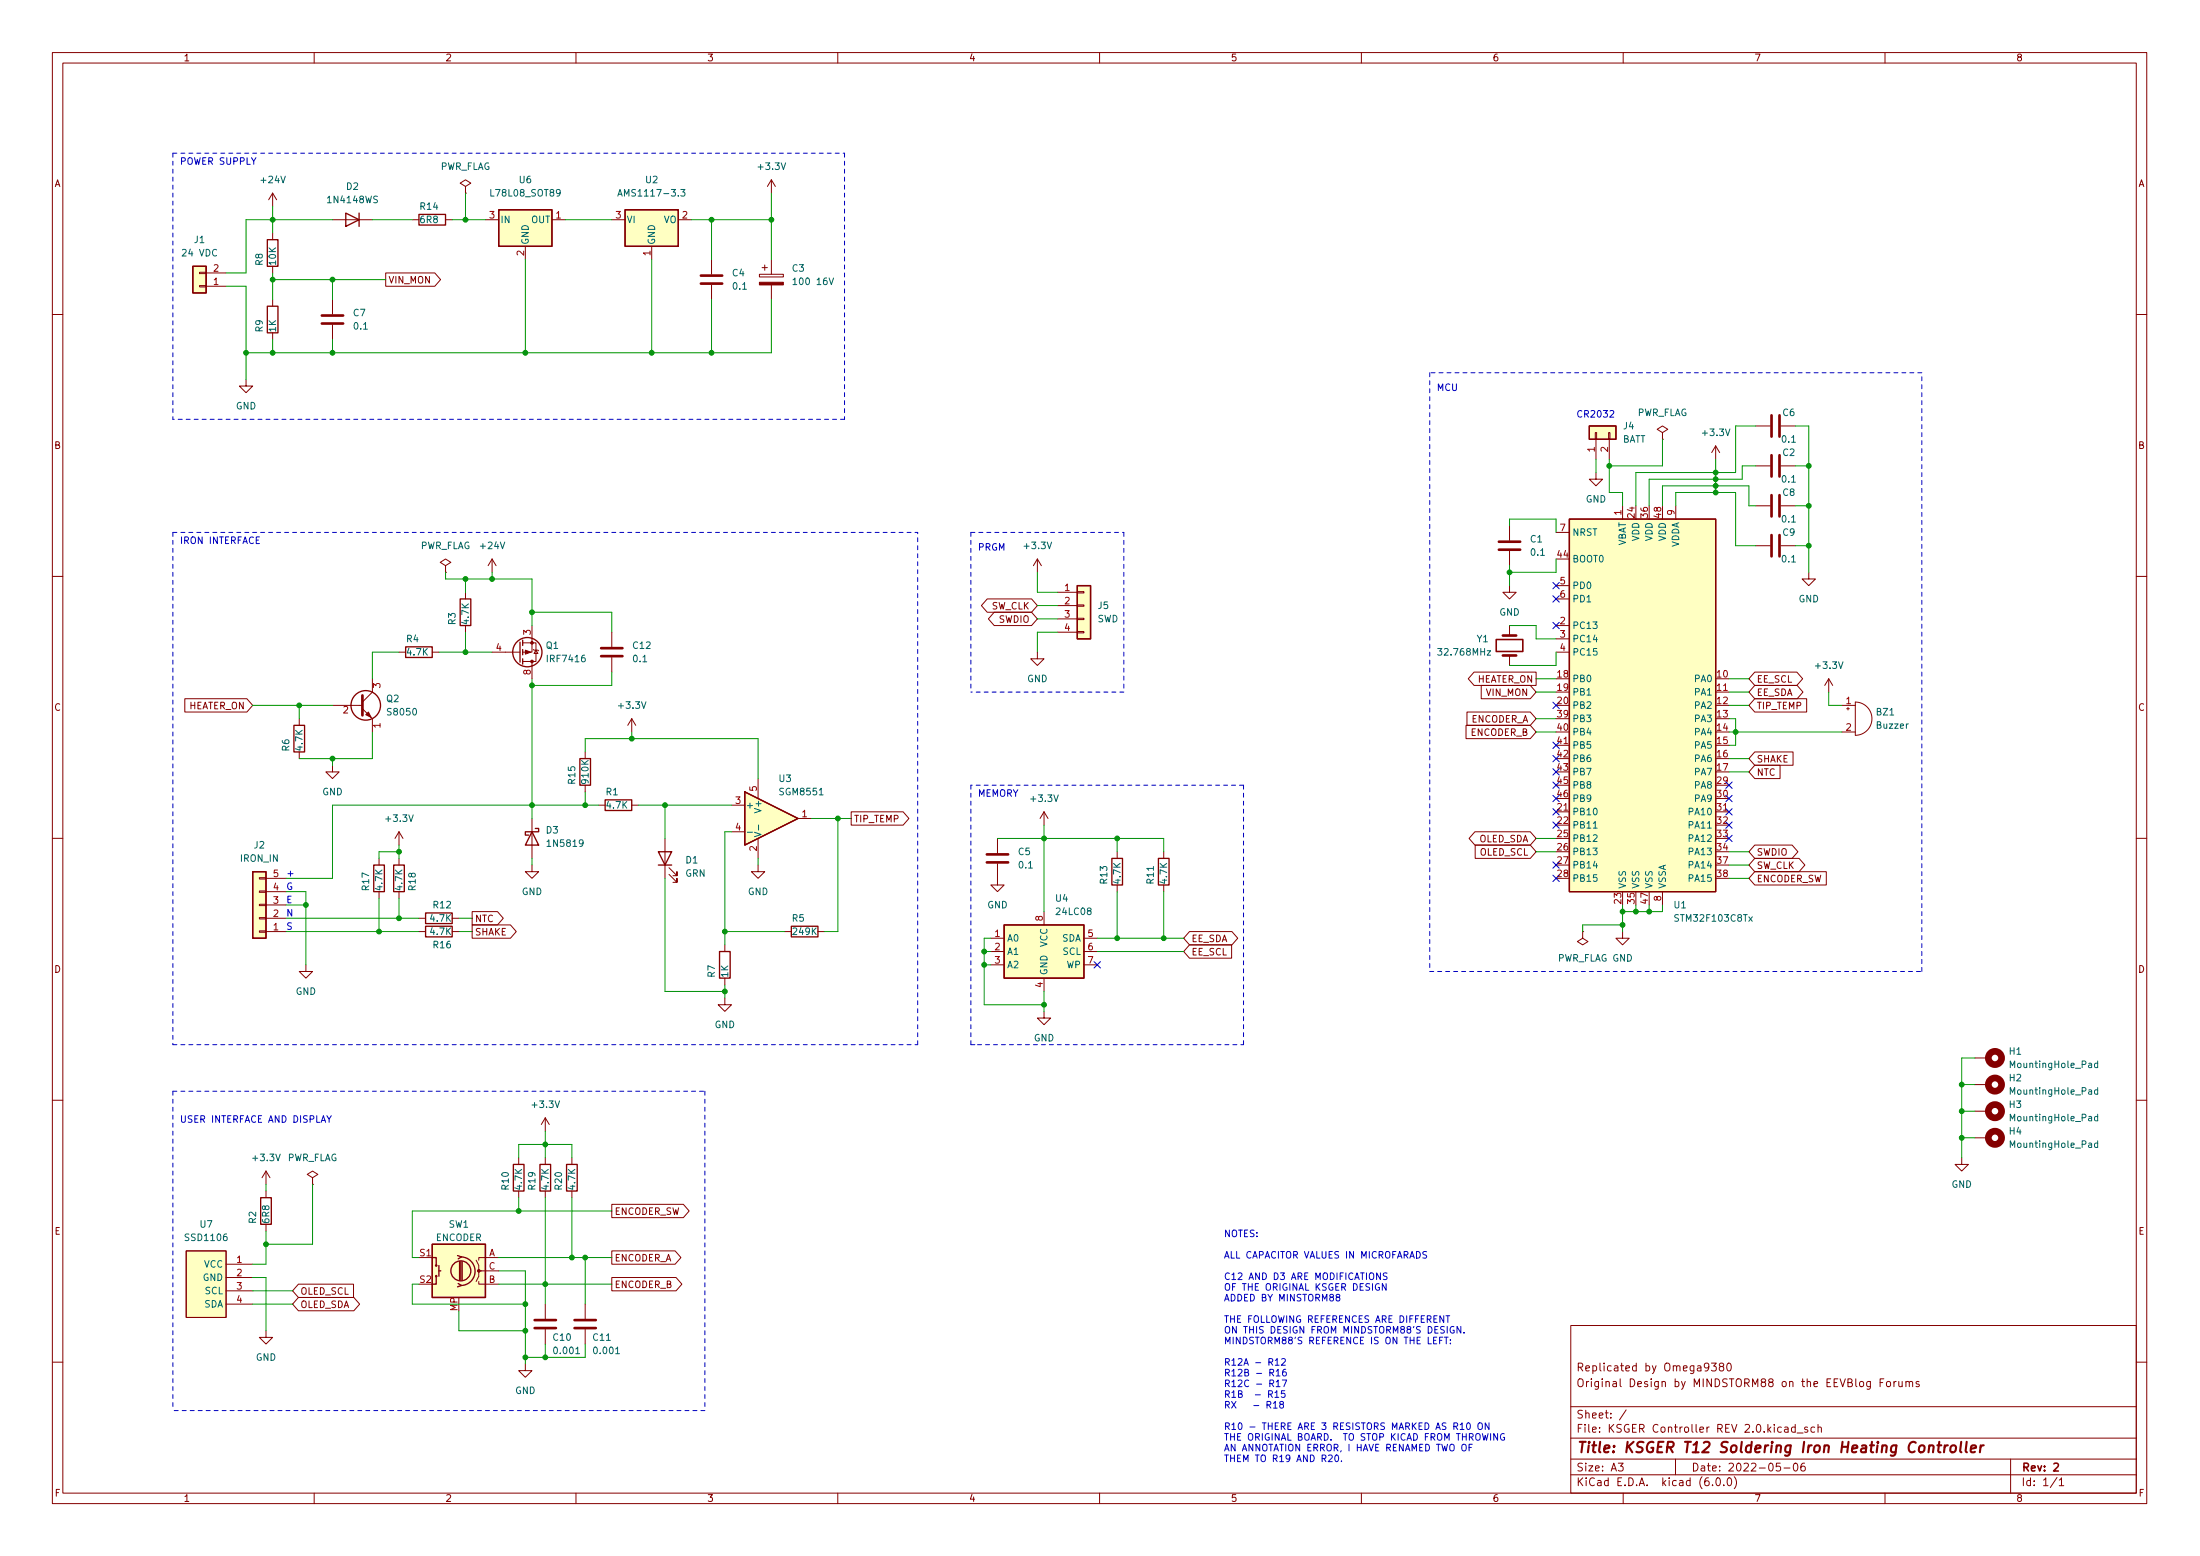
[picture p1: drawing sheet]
<svg xmlns="http://www.w3.org/2000/svg" width="420mm" height="297mm" viewBox="0 0 420 297" stroke-linecap="round" stroke-linejoin="round" font-family="sans-serif">
<g fill="none" stroke="#840000" stroke-width=".19">
<path d="M10 10h400v277h-400zM12 12h396v273h-396zM60 10v2M110 10v2M160 10v2M210 10v2M260 10v2M310 10v2M360 10v2M52.1 36.9l-.8 1.2M52.1 36.9v2.5M52.1 36.9l.7 1.2"/>
<path d="M88.9 35.6l1-.6-1-.7-1 .7 1 .6v1.3M88.9 36.9h.1M147.3 34.3v2.6M147.3 34.3l-.7 1.3M147.3 34.3l.8 1.3M38.1 52h1.3v.2h-1.3zM38.1 54.5h1.3v.3h-1.3zM39.4 54.6h3.8M39.4 52.1h3.8M52.1 44.5v1.3M52.1 50.8v1.3M52.1 57.2v1.3"/>
<path d="M63.5 57.2v2.8M63.5 41.9h7.6M73.7 52.1h9.3l1.1 1.3-1.1 1.2h-9.3zM78.7 41.9h1.3M85.1 41.9h1.3M92.7 41.9h2.5M100.3 47v2.6M105.4 41.9h2.5M116.8 41.9h2.6M124.5 47v2.6M129.5 41.9h2.6M135.9 49.6v2.8"/>
<path d="M135.9 54.4v2.8M145 52.4h4.6v.5h-4.6zM145.5 51.1h1.1M146 50.6v1M147.3 49.6v2.8M147.3 54.4v2.8M10 60h2M47 72.4v1.3h1.3l-1.3 1.3-1.3-1.3h1.3M52.1 63.5v1.3M63.5 62v2.8M408 60h2M304.7 82.6h.2v1.3h-.2z"/>
<path d="M304.8 90.2v1.3h1.3l-1.3 1.2-1.3-1.2h1.3M304.8 83.9v3.8M307.2 82.6h.3v1.3h-.3zM307.3 83.9v3.8M309.9 96.6v2.5M317.5 82.6l1-.6-1-.7-1 .7 1 .6v1.3M317.5 83.9h.1M320 96.6v2.5M327.7 85.1l-.8 1.3M327.7 85.1v2.6M327.7 85.1l.7 1.3M335.3 88.9h2.8"/>
<path d="M335.3 96.6h2.8M335.3 81.3h2.8M340.1 88.9h2.8M340.1 96.6h2.8M340.1 81.3h2.8M10 110h2M85.1 108l1-.6-1-.7-1 .7 1 .6v1.3M85.1 109.3h.1M88.9 113.1v1.2M88.9 119.4v1.3M94 106.7l-.8 1.3M94 106.7v2.6"/>
<path d="M94 106.7l.7 1.3M101.6 119.4v5.1h-1.8M188.5 114.3h8.5l1.1 1.3-1.1 1.3h-8.5l-1.1-1.3zM189.9 116.9h7.1l1.1 1.2-1.1 1.3h-7.1l-1.1-1.3zM198.1 106.7l-.7 1.3M198.1 106.7v2.6M198.1 106.7l.8 1.3M201.9 113.1h3.8M201.9 115.6h3.8M201.9 118.1h3.8M205.7 118h1.3v.3h-1.3zM205.7 115.5h1.3v.2h-1.3z"/>
<path d="M205.7 112.9h1.3v.3h-1.3zM288.3 111.8v1.3h1.3l-1.3 1.2-1.3-1.2h1.3M288.3 100.4v2.8M288.3 105.2v2.8M288.3 119.4v1.9M297.2 119.4h2.5M297.2 111.8h2.5M297.2 114.3h2.5M297.2 101.6h2.5M335.3 104.2h2.8M340.1 104.2h2.8M345.4 109.3v1.2h1.3l-1.3 1.3-1.2-1.3h1.2"/>
<path d="M408 110h2M35.3 133.4h11.8l1.2 1.3-1.2 1.2h-11.8zM57.1 137.2v1.3M63.5 134.7h5.7M69.2 135.3l1.9 1.9v2.5M71.1 129.6v2.5l-1.9 1.9M76.2 124.5h1.3M82.5 124.5h1.3M94 124.5h5.3M99.8 122.7h2.6v3.6h-2.6M101.6 126.3v3.3M101.9 124l1 .2"/>
<path d="M102.4 124.1l.3 .7h-.7zM116.8 120.7v2.8M116.8 125.5v2.8M120.6 137.2l-.7 1.3M120.6 137.2v2.5M120.6 137.2l.8 1.3M198.1 124.5v1.3h1.3l-1.3 1.2-1.3-1.2h1.3M201.9 120.7h3.8M205.7 120.6h1.3v.2h-1.3zM280 138.5h12.3l1.1 1.2-1.1 1.3h-12.3zM280.2 135.9h12.1l1.1 1.3-1.1 1.3h-12.1zM281.5 128.3h11.9v2.5h-11.9l-1.1-1.2z"/>
<path d="M282.9 130.8h9.4l1.1 1.3-1.1 1.3h-9.4zM288.3 125.1v1.9M297.2 124.5h2.5M297.2 122h2.5M327.7 132.1h2.5M335.1 128.3h8.1l1.1 1.3-1.1 1.2h-8.1l-1.1-1.2zM335.1 133.4h9.9v2.5h-9.9l-1.1-1.2zM335.1 130.8h8.1l1.1 1.3-1.1 1.3h-8.1l-1.1-1.3zM349.2 129.6l-.7 1.2M349.2 129.6v2.5M349.2 129.6l.8 1.2M351.8 134.7h2.5"/>
<path d="M351.8 139.7h2.5M352.7 135.3h.5M352.9 135v.5M354.3 134a3.2 3.2 0 0 1 3.2 3.2 3.2 3.2 0 0 1-3.2 3.2zM57.1 143.5v1.3M63.5 146.1v1.3h1.3l-1.3 1.2-1.3-1.2h1.3M76.2 158.8v2.5M76.2 158.8l-.8 1.3M76.2 158.8l.8 1.3M101.6 156.2v7.7M111.8 143.5v1.3M111.8 149.9v1.3"/>
<path d="M114.3 153.7h1.3M120.6 153.7h1.3M139.7 153.7h2.5M139.7 158.8h2.5M144.8 148.6v3.8M152.4 156.2h2.5M162.6 155h9.9l1.1 1.2-1.1 1.3h-9.9zM199.4 155v2.5M199.4 155l-.8 1.2M199.4 155l.8 1.2M281.7 158.8h10.6l1.1 1.3-1.1 1.2h-10.6l-1.1-1.2zM297.2 155h2.5"/>
<path d="M297.2 142.3h2.5M327.7 155h2.5M335.1 146.1h4.9v2.5h-4.9l-1.1-1.2zM335.1 143.5h7.3v2.6h-7.3l-1.1-1.3zM10 160h2M49.5 167.5h1.3v.3h-1.3zM49.5 170.1h1.3v.2h-1.3zM49.5 172.6h1.3v.3h-1.3zM49.5 175.2h1.3v.2h-1.3zM49.5 177.7h1.3v.3h-1.3zM50.8 177.8h3.8M50.8 175.3h3.8"/>
<path d="M50.8 172.8h3.8M50.8 170.2h3.8M50.8 167.7h3.8M72.4 163.9v1.2M72.4 170.2v1.3M76.2 163.9v1.2M76.2 170.2v1.3M80 177.8h1.3M80 175.3h1.3M86.4 177.8h1.2M86.4 175.3h1.2M90.2 176.6h7.3l1.1 1.2-1.1 1.3h-7.3z"/>
<path d="M90.2 174h4.8l1.1 1.3-1.1 1.3h-4.8zM101.6 165.1v1.3h1.3l-1.3 1.3-1.3-1.3h1.3M127 160.1v7.6M127.8 166.9l1.5 1.5v-.7v.7h-.8M127.8 165.6l1.5 1.6v-.8v.8h-.8M144.8 165.1v1.3h1.2l-1.2 1.3-1.3-1.3h1.3M144.8 160.1v3.8M149.9 177.8h1.2M156.2 177.8h1.3M189.2 179.1h2.6M190.5 164.9v4h1.3l-1.3 1.3-1.3-1.3h1.3M190.5 160.1v2.8"/>
<path d="M199.4 174v2.6M207 179.1h2.5M213.4 162.6v1.3M213.4 168.9v1.3M222.2 162.6v1.3M222.2 168.9v1.3M227.2 177.8h8.1l1.1 1.3-1.1 1.3h-8.1l-1.1-1.3zM281.7 161.3h10.6l1.1 1.3-1.1 1.3h-10.6zM302.3 177.8v1.3l1 .6-1 .7-1.1-.7 1.1-.6M302.3 177.8h.1M309.9 177.8v1.3h1.2l-1.2 1.3-1.3-1.3h1.3M317.5 170.2v2.6"/>
<path d="M335.1 166.4h13.7v2.5h-13.7l-1.1-1.2zM335.1 163.9h8.5l1.1 1.2-1.1 1.3h-8.5l-1.1-1.3zM335.1 161.3h7.2l1.1 1.3-1.1 1.3h-7.2l-1.1-1.3zM408 160h2M58.4 184.2v1.3h1.3l-1.3 1.2-1.3-1.2h1.3M138.4 190.5v1.3h1.3l-1.3 1.3-1.2-1.3h1.2M138.4 180.4v1.2M138.4 186.7v1.3M189.2 181.6h2.6M189.2 184.2h2.6M199.4 193.1v1.2h1.3l-1.3 1.3-1.3-1.3h1.3M199.4 186.7v2.6"/>
<path d="M207 181.6h2.5M207 184.2h2.5M227.2 180.4h8v2.5h-8l-1.1-1.3zM10 210h2M104.1 213.4v2.5M104.1 213.4l-.7 1.3M104.1 213.4l.8 1.3M377.2 207h2.5M377.2 212.1h2.5M377.2 202h2.5M377.2 217.2h2.5M408 210h2"/>
<path d="M35.6 238.8h7.6v12.7h-7.6zM50.8 223.6v2.5M50.8 227.4v1.2M50.8 233.7v1.3M50.8 223.6l-.8 1.2M50.8 223.6l.8 1.2M59.7 224.8l1-.6-1-.6-1 .6 1 .6v1.3M59.7 226.1h.1M99.1 221v1.3M99.1 227.4v1.2M104.1 221v1.3M104.1 227.4v1.2"/>
<path d="M109.2 221v1.3M109.2 227.4v1.2M116.8 229.9h13.7l1.1 1.3-1.1 1.2h-13.7zM116.8 238.8h12.1l1.1 1.3-1.1 1.2h-12.1zM374.6 221v1.3h1.3l-1.3 1.3-1.2-1.3h1.2M43.2 241.3h5.1M43.2 243.9h5.1M43.2 246.4h5.1M43.2 249h5.1M50.8 254v1.3h1.3l-1.3 1.3-1.3-1.3h1.3M57 247.7h10.6l1.1 1.3-1.1 1.2h-10.6l-1.1-1.2zM57 245.1h10.5v2.6h-10.5l-1.1-1.3z"/>
<path d="M90.9 240.6l.5 1v1h.5M91.4 244.6v.5h3.8M95.2 240.1h-3.8v.5M95.2 242.6h-3.8v1l-.5 1M104.1 249v2.8M104.1 253.8v2.8M111.8 249v2.8M111.8 253.8v2.8M116.8 243.9h12.3l1.1 1.2-1.1 1.3h-12.3zM300 253h108v32h-108zM10 260h2M100.3 260.4v1.3h1.3l-1.3 1.2-1.2-1.2h1.2"/>
<path d="M300 278.5h108M300 274.5h108M300 268.5h108M309.1 279.3h.9l-.5 .6 .4 .1v.7l-.2 .1-.6-.1M310.6 269.1l-1.3 2M320 278.5v3M326.8 260.2h1l-.5 .6 .4 .1v.7l-.2 .1-.7-.1M328.6 260.9l-.2-.3v-.2l.2-.2 .5 .1 .1 .2-.1 .2-.6 .2-.1 .2v.5l.2 .1h.3l.3-.3v-.3l-.3-.2M330 260.3l.1-.1a.8 .8 0 0 1 .6 .8 .8 .8 0 0 1-.6 .7 .99 .99 0 0 1-.1-1.4zM340 279.3h-.7l-.1 .7 .2-.1 .5 .1 .2 .2-.1 .5-.2 .1-.6-.1M340.9 272.5h.5l.1 .9M341.5 272.8h-.5a.29 .29 0 0 0-.2 .3 .29 .29 0 0 0 .2 .3l.5-.1"/>
<path d="M342.7 279.4l.2-.1a.8 .8 0 0 1 .5 .8 .8 .8 0 0 1-.5 .7 1 1 0 0 1-.2-1.4zM342.9 272.5l-.5-.1-.3 .3 .2 .6h.6M342.9 271.9v1.5M343.2 273.6h1.2M344.6 279.3a.6 .6 0 0 0-.7 .7v.5l.2 .2 .4 .1 .2-.1 .1-.5-.2-.2-.4-.1-.3 .3M345.2 272.5l-.3-.1-.3 .2 .1 .2 .5 .2v.3h-.6M346.6 272.5l-.5-.1-.2 .3 .1 .6h.6M347.2 272.6l.2-.2 .4 .1 .1 .9M347.2 271.9v1.5M359.1 263.9h.5M359.8 263.2h-.7v1.5M360.3 263.9l.3-.2 .4 .2 .1 .5-.2 .2-.3 .1-.3-.1z"/>
<path d="M361.7 263.7v1M362.1 263.7l-.2 .1-.2 .2M362.6 263.7l.1 .9 .4 .1 .2-.1M363.3 263.7v1M364 263.9l.2-.2 .4 .1v.9M364 263.7v1M364.6 263.9l.3-.2 .3 .1 .1 .9M366.5 263.8l-.4-.1-.2 .2 .1 .2 .5 .2v.3h-.6M384 278.5v6.5M408 260h2M60 285v2M110 285v2"/>
<path d="M160 285v2M210 285v2M260 285v2M300 281.5h108M310 285v2M327.1 283.5v.1M327.9 282.2l.2-.1a.8 .8 0 0 1 .5 .8 .8 .8 0 0 1-.5 .7 1 1 0 0 1-.2-1.4zM329.2 283.5v.1M330.1 282.2l.1-.1a.8 .8 0 0 1 .5 .8 .8 .8 0 0 1-.5 .7 1 1 0 0 1-.1-1.4zM331.2 281.9a1.72 1.72 0 0 1 0 2.3M340.7 280.2h1.2M360 285v2"/>
<path d="M392.9 282l-1.3 2M393.3 282.5l.4-.4v1.5M393.3 283.6h.8"/>
</g>
<path d="M285.7 122.1h5.1v2.3h-5.1zM392.3 279.5l.5-.2 .2 .2 .1 .2-.9 1.1h.9" fill="none" stroke="#840000" stroke-width=".3"/>
<path d="M370 275.9h.8M370.4 275.2l-.2 1.8v.1l.4 .1M371.4 275.9l-.1 1.3M372 275.9l-.4 .1-.2 .3M372.6 276.1a.52 .52 0 0 1 .6-.2 .52 .52 0 0 1 .4 .4l-.1 .6a.55 .55 0 0 1-.5 .4 .55 .55 0 0 1-.5-.4zM374.6 275.2l-.3 1.8 .3 .2M375.6 275.2l-.2 1.8 .2 .2M376.4 276.6l1-.2-.1-.4-.5-.1-.4 .3v.9h.8M378.3 275.9l-.2 1.3M378.9 275.9l-.4 .1-.3 .3" fill="none" stroke="#840000" stroke-width=".4"/>
<g fill="none" stroke="#840000" stroke-width=".51">
<path d="M133.9 54.1h4M133.9 52.6h4M61.5 61.8h4M61.5 60.2h4M338.3 79.3v4M339.9 79.3v4M338.3 86.9v4.1M338.3 94.5v4.1M339.9 86.9v4.1M339.9 94.5v4.1M286.3 104.9h4M286.3 103.4h4"/>
<path d="M338.3 102.1v4.1M339.9 102.1v4.1M69.2 132.8v3.8M114.8 125.3h4.1M114.8 123.7h4.1M287 121.3h2.6M287 125.1h2.6M188.5 164.6h4M188.5 163.1h4M102.1 253.5h4.1M102.1 252h4.1M109.7 253.5h4.1"/>
<path d="M109.7 252h4.1"/>
</g>
<g fill="#ffffc2" stroke="#ffffc2" stroke-width=".19">
<path d="M35.6 238.8h7.6v12.7h-7.6z"/>
<path d="M142.2 151.2l10.2 5-10.2 5.1z"/>
<path d="M191.8 176.6h15.2v10.1h-15.2z"/>
<path d="M95.2 40h10.2v7h-10.2z"/>
<path d="M36.8 50.8h2.6v5.1h-2.6z"/>
<path d="M82.5 237.5h10.2v10.2h-10.2z"/>
<path d="M299.7 99.1h28v71.1h-28z"/>
<path d="M303.5 81.3h5.1v2.6h-5.1z"/>
<path d="M119.4 40h10.1v7h-10.1z"/>
<path d="M48.3 166.4h2.5v12.7h-2.5z"/>
<path d="M205.7 111.8h2.6v10.2h-2.6z"/>
</g>
<g fill="none" stroke="#840000" stroke-width=".25">
<path d="M36.8 50.8h2.6v5.1h-2.6zM51.1 45.8h2v5h-2zM51.1 58.5h2v5h-2zM66 40.7l2.6 1.2-2.6 1.3zM68.6 40.7v2.5M80 40.9h5.1v2.1h-5.1zM95.2 40h10.2v7h-10.2zM119.4 40h10.1v7h-10.1zM299.7 99.1h28v71.1h-28zM303.5 81.3h5.1v2.6h-5.1zM87.9 114.3h2v5.1h-2zM205.7 111.8h2.6v10.2h-2.6z"/>
<path d="M56.1 138.5h2.1v5h-2.1zM77.5 123.5h5v2h-5zM99.3 122.6v3.8M99.8 122.2v1M99.8 124v1M99.8 125.8v1M101.6 158.8l1.3 2.5h-2.6zM102.2 158.2h.7v.6h-2.6v.6h.7M110.7 144.8h2.1v5.1h-2.1zM115.6 152.7h5v2h-5zM142.2 151.2l10.2 5-10.2 5.1zM48.3 166.4h2.5v12.7h-2.5z"/>
<path d="M71.4 165.1h2v5.1h-2zM75.2 165.1h2v5.1h-2zM81.3 174.3h5.1v2h-5.1zM81.3 176.8h5.1v2.1h-5.1zM125.7 162.6h2.6l-1.3 2.5zM125.7 165.1h2.6M151.1 176.8h5.1v2.1h-5.1zM191.8 176.6h15.2v10.1h-15.2zM212.3 163.9h2.1v5h-2.1zM221.2 163.9h2.1v5h-2.1zM137.4 181.6h2v5.1h-2zM49.8 228.6h2v5.1h-2z"/>
<path d="M82.5 237.5h10.2v10.2h-10.2zM87.4 239.7l.7 .2-.6 .4M88 239.9a2.73 2.73 0 0 1 2.7 2.8 2.73 2.73 0 0 1-2.7 2.7M98 222.3h2.1v5.1h-2.1zM103.1 222.3h2.1v5.1h-2.1zM108.2 222.3h2v5.1h-2zM82.5 240.1h.8v1.5M83.3 243.6v1.5h-.8M83.8 242.6h.4M83.8 241.6v2M87.5 245l.6 .4-.7 .3M87.8 240.8v3.6"/>
<path d="M88 240.8v3.6M88.3 240.8v3.6"/>
<circle cx="69.8" cy="134.7" r="2.82"/>
<circle cx="100.7" cy="124.5" r="2.79"/>
<circle cx="83.3" cy="243.6" r=".13"/>
<circle cx="83.3" cy="241.6" r=".13"/>
<circle cx="88" cy="242.6" r="1.9"/>
</g>
<g fill="none" stroke="#006464" stroke-width=".19">
<path d="M118 37.4l.4-1.2 .4 1.2M118.1 37.1h.6M130 36.2h.8l-.4 .5 .3 .1v.5l-.1 .1-.6-.1M151.5 53.4l.3-.3v1.2M151.5 54.3h.7M158.3 53.1l.5 1.2 .4-1.2M142.7 158.9h1M144.1 158.9l1.3 .4-1.3 .4M144.9 157.5v1M304.3 158.1h.7M400.6 208.1l-.3-.1-.3 .3 .1 .5h.5M400.6 213.2l-.3-.1-.3 .3 .1 .5h.5"/>
<path d="M400.6 203h-.3l-.3 .2 .1 .6h.5M400.6 218.3l-.3-.1-.3 .2 .1 .6h.5M400.6 202.5v1.3M400.6 207.6v1.3M400.6 212.7v1.3M400.6 217.8v1.3"/>
</g>
<g fill="#840000" stroke="#840000" stroke-width=".19">
<path d="M145 53.9h4.6v.5h-4.6z"/>
<path d="M100.3 124.1l1 .4-1 .4z"/>
<path d="M69.8 136.4l.6-.5 .5 1z"/>
<circle cx="101.6" cy="122.7" r=".25"/>
<circle cx="101.6" cy="126.3" r=".25"/>
<circle cx="91.4" cy="242.6" r=".25"/>
</g>
<g fill="none" stroke="#840000" stroke-width="1.3">
<circle cx="381" cy="202" r="1.27"/>
<circle cx="381" cy="212.1" r="1.27"/>
<circle cx="381" cy="207" r="1.27"/>
<circle cx="381" cy="217.2" r="1.27"/>
</g>
<g fill="none" stroke="#0000c2" stroke-width=".19">
<path d="M307.5 78.5l.5-.1 .2 .3-.8 .9h.8M62.4 213l.5 .7 .4-.7M62.9 213.7v.6M272.5 239l-.5-.1-.3 .2 .2 .4 .5 .2v.4l-.2 .1-.5-.1M243.6 259.7l.3-.3v1.2M244.8 259.5l.4-.1 .3 .3-.8 .9h.8M255.4 247.6l-.2-.2v-.2l.2-.1h.4v.4l-.5 .2-.1 .2v.3l.2 .2 .4-.1 .1-.2v-.2l-.3-.3M263.6 243v1.3l-.7-1.3v1.3M264.7 245v1.3l-.7-1.3v1.3M264.9 243.1l-.5-.1-.2 .2 .1 .3 .5 .3v.3l-.1 .2-.5-.1M274.9 255.9h.5M275.5 255.3h-.6v1.2"/>
<path d="M275.8 255.3h.8M276.1 251.2h.8M276.2 255.3v1.2M276.5 251.2v1.2M277 256.4v.1M277 255.7v.2M277.7 253.3a.59 .59 0 0 0-.8 .6 .59 .59 0 0 0 .8 .5v-.5h-.2M279 253.2v1.3l-.7-1.3v1.3M279.6 254.4v.1M239.4 268.3h1M242 268.2l.6-.1 .1-.1-.1-.3-.6-.2v1.3M242.3 266.2l.6-.1 .1-.2-.1-.3-.6-.1v1.3"/>
<path d="M242.3 268.2l.4 .6M242.6 266.2l.4 .6M243.2 267.9l.4-.4v1.3M243.2 268.8h.7M243.5 265.9l.4-.4v1.3M243.5 266.8h.7M243.6 260.6h.7M243.7 261.8l.4-.4v1.3M243.7 263.8l.4-.4v1.3M243.7 262.7h.8M243.7 264.7h.8M244.6 268.1l-.2-.3 .1-.1 .1-.2 .4 .1 .1 .4-.6 .1-.1 .2v.3l.2 .2h.3l.2-.2v-.4l-.2-.1"/>
<path d="M244.9 263.4h.8l-.5 1.3M245.4 265.5h-.6l-.1 .6 .2-.1h.4l.1 .2v.4l-.2 .2-.5-.2M245.5 261.4l-.3 .1a.85 .85 0 0 0 0 1.2l.4-.2 .1-.4-.3-.2h-.2l-.3 .2M253.7 277.9l.5-.1 .2 .3-.7 .9h.7M255 277.9l.2-.1a.68 .68 0 0 1 .5 .6 .68 .68 0 0 1-.5 .6l-.3-.5zM256.2 278.9v.1M278.9 272l.3-.4v1.3M278.9 272.9h.7M279.4 275.8l.1-.1a.43 .43 0 0 1 .5 .4v.5a.42 .42 0 0 1-.4 .4 .42 .42 0 0 1-.4-.4zM280.3 271.7l.1-.1a.68 .68 0 0 1 .4 .7 .68 .68 0 0 1-.4 .6 .85 .85 0 0 1-.1-1.2zM280.6 276.3h.4M281.2 275.7h-.6v1.3"/>
<path d="M282.3 271.8l.3-.2a.43 .43 0 0 1 .5 .4v.5a.42 .42 0 0 1-.4 .4 .42 .42 0 0 1-.4-.4zM284.4 271.6v1.3l-.8-1.3v1.3M284.7 273.7v1.2M286 273.7v1.2l-.7-1.2v1.2M287.3 273.7a.59 .59 0 0 0-.8 .6 .59 .59 0 0 0 .8 .6v-.5h-.2"/>
</g>
<g fill="none" stroke="#0000c2" stroke-width=".19" stroke-dasharray=".8 .8">
<path d="M33 29.2v50.8M33 29.2h128.3M161.3 29.2v50.8M273 71.2v114.3M367 71.2h-94M161.3 80h-128.3M33 101.6h142.3M33 101.6v97.8M185.4 101.6v30.5M185.4 101.6h29.2M214.6 101.6v30.5M214.6 132.1h-29.2"/>
<path d="M185.4 149.9v49.5M237.5 149.9h-52.1M33 199.4h142.3M175.3 199.4v-97.8M185.4 199.4h1.3M186.7 199.4h50.8M237.5 199.4v-49.5M273 185.5h94M367 185.5v-114.3M33 208.3v61M33 208.3h101.6M134.6 208.3v61"/>
<path d="M134.6 269.3h-101.6"/>
</g>
<g fill="none" stroke="#009600" stroke-width=".19">
<path d="M52.1 39.4v5.1M88.9 36.9v5M147.3 36.9v12.7M43.2 54.6h3.8v17.8M52.1 52.1v5.1M52.1 53.4h21.6M63.5 41.9h-16.5v10.2h-3.8M63.5 53.4v3.8M71.1 41.9h7.6M86.4 41.9h6.3M100.3 49.6v17.7M107.9 41.9h8.9"/>
<path d="M124.5 49.6v17.7M132.1 41.9h15.2M135.9 41.9v7.7M135.9 57.2v10.1M147.3 57.2v10.1h-100.3M52.1 64.8v2.5M63.5 64.8v2.5M304.8 87.7v2.5M307.3 87.7v6.3h2.6v2.6M317.5 96.6v-3.9h16.5v3.9h1.3M317.5 83.9v5h-10.2M320 96.6v-2.6h11.5v10.2h3.8"/>
<path d="M327.7 87.7v6.3M335.3 88.9h-2.6v2.6h-17.7v5.1M335.3 81.3h-3.8v8.9h-19.1v6.4M342.9 81.3h2.5v28M342.9 88.9h2.5M342.9 96.6h2.5M85.1 109.3v1.2h16.5v8.9M88.9 110.5v2.6M94 109.3v1.2M101.6 116.9h15.2v3.8M198.1 109.3v3.8h3.8M198.1 115.6h3.8"/>
<path d="M198.1 118.1h3.8M288.3 100.4v-1.3h8.9v2.5M288.3 108v3.8M288.3 119.4h5.1v2.6h3.8M297.2 106.7v2.6h-8.9M342.9 104.2h2.5M48.3 134.7h15.2M57.1 134.7v2.5M71.1 139.7v5.1h-14M76.2 124.5h-5.1v5.1M83.8 124.5h10.2M88.9 120.7v3.8"/>
<path d="M101.6 129.6v26.6M116.8 128.3v2.5h-15.2M120.6 139.7v1.3M201.9 120.7h-3.8v3.8M293.4 129.6h3.8M293.4 132.1h3.8M293.4 139.7h3.8M293.4 137.2h3.8M297.2 124.5v2.5h-8.9M330.2 129.6h3.8M330.2 132.1h3.8M330.2 139.7h21.6"/>
<path d="M330.2 137.2h1.3v5.1h-1.3M330.2 134.7h3.8M349.2 132.1v2.6h2.6M63.5 144.8v1.3M111.8 143.5v-2.5h33v7.6M111.8 151.2v2.5M114.3 153.7h-50.8v14h-8.9M121.9 153.7h17.8M127 153.7v6.4M139.7 158.8h-1.3v21.6M154.9 156.2h7.7M160 156.2v21.6h-2.5"/>
<path d="M199.4 157.5v16.5M330.2 144.8h3.8M330.2 147.4h3.8M54.6 177.8h25.4M54.6 175.3h25.4M54.6 170.2h3.8v14M54.6 172.8h3.8M72.4 171.5v6.3M76.2 162.6h-3.8v1.3M76.2 161.3v2.6M76.2 171.5v3.8M87.6 177.8h2.6"/>
<path d="M87.6 175.3h2.6M101.6 163.9v1.2M127 167.7v21.6h11.4M138.4 177.8h11.5M144.8 163.9v1.2M189.2 179.1h-1.2v12.7h11.4M190.5 160.1h31.7v2.5M209.5 179.1h16.6M213.4 160.1v2.5M213.4 170.2v8.9M222.2 170.2v8.9M293.4 160.1h3.8"/>
<path d="M293.4 162.6h3.8M309.9 172.8v5M309.9 176.6h-7.6v1.2M312.4 172.8v1.2M315 172.8v1.2M317.5 172.8v1.2h-7.6M330.2 162.6h3.8M330.2 167.7h3.8M330.2 165.1h3.8M138.4 188v2.5M188 184.2h1.2M188 181.6h1.2"/>
<path d="M199.4 189.3v3.8M209.5 181.6h16.6M104.1 215.9v5.1M374.6 217.2h2.6M374.6 212.1h2.6M374.6 207h2.6M377.2 202h-2.6v19M50.8 226.1v1.3M50.8 235v6.3h-2.5M59.7 226.1v11.4h-8.9M99.1 221v-2.5h10.1v2.5M99.1 228.6v2.6"/>
<path d="M104.1 228.6v20.4M109.2 228.6v11.5M116.8 231.2h-38.1v8.9h1.3M48.3 243.9h2.5v10.1M48.3 246.4h7.6M48.3 249h7.6M80 245.1h-1.3v3.9h21.6M87.6 250.2v3.8h12.7M95.2 242.6h5.1v17.8M95.2 245.1h21.6M95.2 240.1h21.6M104.1 256.6v2.5"/>
<path d="M111.8 240.1v8.9M111.8 256.6v2.5h-11.5"/>
</g>
<g fill="none" stroke="#000084" stroke-width=".19">
<path d="M296.6 113.7l1.2 1.2M296.6 111.2l1.2 1.2M296.6 118.8l1.2 1.2M297.8 113.7l-1.2 1.2M297.8 111.2l-1.2 1.2M297.8 118.8l-1.2 1.2M296.6 134l1.2 1.3M297.8 134l-1.2 1.3M296.6 141.7l1.2 1.2M296.6 154.4l1.2 1.2M296.6 149.3l1.2 1.2M296.6 144.2l1.2 1.2"/>
<path d="M296.6 146.7l1.2 1.3M296.6 151.8l1.2 1.2M296.6 156.9l1.2 1.2M297.8 141.7l-1.2 1.2M297.8 154.4l-1.2 1.2M297.8 149.3l-1.2 1.2M297.8 144.2l-1.2 1.2M297.8 146.7l-1.2 1.3M297.8 151.8l-1.2 1.2M297.8 156.9l-1.2 1.2M329.6 156.9l1.2 1.2M329.6 154.4l1.2 1.2"/>
<path d="M329.6 159.4l1.2 1.3M329.6 151.8l1.2 1.2M329.6 149.3l1.2 1.2M330.8 156.9l-1.2 1.2M330.8 154.4l-1.2 1.2M330.8 159.4l-1.2 1.3M330.8 151.8l-1.2 1.2M330.8 149.3l-1.2 1.2M296.6 164.5l1.2 1.2M296.6 167.1l1.2 1.2M297.8 164.5l-1.2 1.2M297.8 167.1l-1.2 1.2"/>
<path d="M208.9 183.6l1.3 1.2M210.2 183.6l-1.3 1.2"/>
</g>
<g fill="#009600" stroke="#009600" stroke-width=".19">
<circle cx="309.9" cy="174" r=".46"/>
<circle cx="309.9" cy="176.6" r=".46"/>
<circle cx="312.4" cy="174" r=".46"/>
<circle cx="345.4" cy="104.2" r=".46"/>
<circle cx="345.4" cy="88.9" r=".46"/>
<circle cx="345.4" cy="96.6" r=".46"/>
<circle cx="307.3" cy="88.9" r=".46"/>
<circle cx="331.5" cy="139.7" r=".46"/>
<circle cx="288.3" cy="109.3" r=".46"/>
<circle cx="327.7" cy="94" r=".46"/>
<circle cx="213.4" cy="179.1" r=".46"/>
<circle cx="213.4" cy="160.1" r=".46"/>
<circle cx="222.2" cy="179.1" r=".46"/>
<circle cx="199.4" cy="191.8" r=".46"/>
<circle cx="199.4" cy="160.1" r=".46"/>
<circle cx="327.7" cy="92.7" r=".46"/>
<circle cx="327.7" cy="91.5" r=".46"/>
<circle cx="327.7" cy="90.2" r=".46"/>
<circle cx="374.6" cy="207" r=".46"/>
<circle cx="315" cy="174" r=".46"/>
<circle cx="374.6" cy="217.2" r=".46"/>
<circle cx="374.6" cy="212.1" r=".46"/>
<circle cx="147.3" cy="41.9" r=".46"/>
<circle cx="135.9" cy="41.9" r=".46"/>
<circle cx="100.3" cy="67.3" r=".46"/>
<circle cx="88.9" cy="41.9" r=".46"/>
<circle cx="124.5" cy="67.3" r=".46"/>
<circle cx="135.9" cy="67.3" r=".46"/>
<circle cx="188" cy="184.2" r=".46"/>
<circle cx="188" cy="181.6" r=".46"/>
<circle cx="138.4" cy="177.8" r=".46"/>
<circle cx="160" cy="156.2" r=".46"/>
<circle cx="127" cy="153.7" r=".46"/>
<circle cx="138.4" cy="189.3" r=".46"/>
<circle cx="101.6" cy="130.8" r=".46"/>
<circle cx="50.8" cy="237.5" r=".46"/>
<circle cx="76.2" cy="162.6" r=".46"/>
<circle cx="120.6" cy="141" r=".46"/>
<circle cx="76.2" cy="175.3" r=".46"/>
<circle cx="101.6" cy="116.9" r=".46"/>
<circle cx="88.9" cy="110.5" r=".46"/>
<circle cx="88.9" cy="124.5" r=".46"/>
<circle cx="94" cy="110.5" r=".46"/>
<circle cx="52.1" cy="53.4" r=".46"/>
<circle cx="63.5" cy="53.4" r=".46"/>
<circle cx="52.1" cy="67.3" r=".46"/>
<circle cx="63.5" cy="67.3" r=".46"/>
<circle cx="52.1" cy="41.9" r=".46"/>
<circle cx="47" cy="67.3" r=".46"/>
<circle cx="104.1" cy="245.1" r=".46"/>
<circle cx="100.3" cy="249" r=".46"/>
<circle cx="100.3" cy="254" r=".46"/>
<circle cx="111.8" cy="240.1" r=".46"/>
<circle cx="109.2" cy="240.1" r=".46"/>
<circle cx="99.1" cy="231.2" r=".46"/>
<circle cx="104.1" cy="259.1" r=".46"/>
<circle cx="100.3" cy="259.1" r=".46"/>
<circle cx="101.6" cy="153.7" r=".46"/>
<circle cx="111.8" cy="153.7" r=".46"/>
<circle cx="104.1" cy="218.5" r=".46"/>
<circle cx="72.4" cy="177.8" r=".46"/>
<circle cx="58.4" cy="172.8" r=".46"/>
<circle cx="63.5" cy="144.8" r=".46"/>
<circle cx="57.1" cy="134.7" r=".46"/>
</g>
<text font-size="2.8" fill="#840000" x="301" y="277.3">Title: KSGER T12 Soldering Iron Heating Controller</text>
<g font-size="2.1" fill="#840000">
<text x="301" y="261.8">Replicated by Omega9380</text>
<text x="301" y="264.8">Original Design by MINDSTORM88 on the EEVBlog Forums</text>
<text x="301" y="273.5">File: KSGER Controller REV 2.0.kicad_sch</text>
<text x="301" y="270.8">Sheet: /</text>
<text x="301" y="280.9">Size: A3</text>
<text x="323" y="280.9">Date: 2022-05-06</text>
<text x="386" y="280.9">Rev: 2</text>
<text x="301" y="283.7">KiCad E.D.A. kicad (6.0.0)</text>
<text x="386" y="283.7">Id: 1/1</text>
</g>
<g font-size="1.8" fill="#840000">
<text x="35" y="11.7">1</text>
<text x="85" y="11.7">2</text>
<text x="135" y="11.7">3</text>
<text x="185" y="11.7">4</text>
<text x="235" y="11.7">5</text>
<text x="285" y="11.7">6</text>
<text x="335" y="11.7">7</text>
<text x="385" y="11.7">8</text>
<text x="10.3" y="35.7">A</text>
<text x="408.3" y="35.7">A</text>
<text x="74.1" y="54.1">VIN_MON</text>
<text x="10.3" y="85.7">B</text>
<text x="408.3" y="85.7">B</text>
<text x="189.2" y="116.3">SW_CLK</text>
<text x="190.7" y="118.9">SWDIO</text>
<text x="282" y="130.3">HEATER_ON</text>
<text x="335.4" y="130.3">EE_SCL</text>
<text x="10.3" y="135.7">C</text>
<text x="35.9" y="135.4">HEATER_ON</text>
<text x="280.8" y="137.9">ENCODER_A</text>
<text x="283.9" y="132.8">VIN_MON</text>
<text x="335.4" y="135.4">TIP_TEMP</text>
<text x="335.4" y="132.8">EE_SDA</text>
<text x="408.3" y="135.7">C</text>
<text x="280.8" y="140.5">ENCODER_B</text>
<text x="335.4" y="148.1">NTC</text>
<text x="335.4" y="145.5">SHAKE</text>
<text x="163" y="157">TIP_TEMP</text>
<text x="282.3" y="160.8">OLED_SDA</text>
<text x="282.5" y="163.3">OLED_SCL</text>
<text x="335.4" y="165.9">SW_CLK</text>
<text x="335.4" y="163.3">SWDIO</text>
<text x="335.4" y="168.4">ENCODER_SW</text>
<text x="90.6" y="178.6">SHAKE</text>
<text x="90.6" y="176">NTC</text>
<text x="227.5" y="179.8">EE_SDA</text>
<text x="10.3" y="185.7">D</text>
<text x="227.5" y="182.4">EE_SCL</text>
<text x="408.3" y="185.7">D</text>
<text x="117.3" y="231.9">ENCODER_SW</text>
<text x="10.4" y="235.7">E</text>
<text x="408.4" y="235.7">E</text>
<text x="117.3" y="240.8">ENCODER_A</text>
<text x="117.3" y="245.9">ENCODER_B</text>
<text x="57.3" y="249.7">OLED_SDA</text>
<text x="57.3" y="247.1">OLED_SCL</text>
<text x="10.4" y="285.7">F</text>
<text x="35" y="286.7">1</text>
<text x="85" y="286.7">2</text>
<text x="135" y="286.7">3</text>
<text x="185" y="286.7">4</text>
<text x="235" y="286.7">5</text>
<text x="285" y="286.7">6</text>
<text x="335" y="286.7">7</text>
<text x="385" y="286.7">8</text>
<text x="408.4" y="285.7">F</text>
</g>
<g font-size="1.8" fill="#0000c2">
<text x="34.3" y="31.4">POWER SUPPLY</text>
<text x="274.3" y="74.6">MCU</text>
<text x="301" y="79.7">CR2032</text>
<text x="34.3" y="103.8">IRON INTERFACE</text>
<text x="186.7" y="105.1">PRGM</text>
<text x="186.7" y="152.1">MEMORY</text>
<text x="54.6" y="167.3">+</text>
<text x="54.6" y="172.4">E</text>
<text x="54.6" y="169.9">G</text>
<text x="54.6" y="174.9">N</text>
<text x="54.6" y="177.5">S</text>
<text x="34.3" y="214.3">USER INTERFACE AND DISPLAY</text>
<text x="233.7" y="236.1">NOTES:</text>
<text x="233.7" y="240.2">ALL CAPACITOR VALUES IN MICROFARADS</text>
<text x="233.7" y="244.3">C12 AND D3 ARE MODIFICATIONS</text>
<text x="233.7" y="246.4">OF THE ORIGINAL KSGER DESIGN</text>
<text x="233.7" y="248.4">ADDED BY MINSTORM88</text>
<text x="233.7" y="252.5">THE FOLLOWING REFERENCES ARE DIFFERENT</text>
<text x="233.7" y="254.6">ON THIS DESIGN FROM MINDSTORM88'S DESIGN.</text>
<text x="233.7" y="256.6">MINDSTORM88'S REFERENCE IS ON THE LEFT:</text>
<text x="233.7" y="260.7">R12A - R12</text>
<text x="233.7" y="262.7">R12B - R16</text>
<text x="233.7" y="264.8">R12C - R17</text>
<text x="233.7" y="266.8">R1B - R15</text>
<text x="233.7" y="268.9">RX</text>
<text x="233.7" y="273">R10 - THERE ARE 3 RESISTORS MARKED AS R10 ON</text>
<text x="233.7" y="275">THE ORIGINAL BOARD. TO STOP KICAD FROM THROWING</text>
<text x="233.7" y="277">AN ANNOTATION ERROR, I HAVE RENAMED TWO OF</text>
<text x="233.7" y="279.1">THEM TO R19 AND R20.</text>
</g>
<g font-size="1.8" fill="#006464">
<text x="50" y="35">+24V</text>
<text x="83.9" y="32.4">PWR_FLAG</text>
<text x="99.2" y="35">U6</text>
<text x="123.3" y="35">U2</text>
<text x="145" y="32.4">+3.3V</text>
<text x="62.8" y="38.8">1N4148WS</text>
<text x="66.2" y="36.2">D2</text>
<text x="80.3" y="40">R14</text>
<text x="94" y="37.5">L78L08_SOT89</text>
<text x="119" y="37.5">AMS1117-3.3</text>
<text x="37.1" y="46.4">J1</text>
<text x="80.3" y="42.6">6R8</text>
<text x="95.5" y="42.6">IN</text>
<text x="101" y="46.8" transform="rotate(-90 101 46.8)">GND</text>
<text x="101.4" y="42.6">OUT</text>
<text x="119.6" y="42.6">VI</text>
<text x="125.1" y="46.8" transform="rotate(-90 125.1 46.8)">GND</text>
<text x="126.7" y="42.6">VO</text>
<text x="35" y="48.9">24 VDC</text>
<text x="50.2" y="50.6" transform="rotate(-90 50.2 50.6)">R8</text>
<text x="52.7" y="50.5" transform="rotate(-90 52.7 50.5)">10K</text>
<text x="139.9" y="52.7">C4</text>
<text x="151.3" y="51.9">C3</text>
<text x="140.1" y="55.3">0.1</text>
<text x="152" y="54.4">100 16V</text>
<text x="50.2" y="63.3" transform="rotate(-90 50.2 63.3)">R9</text>
<text x="52.7" y="63.3" transform="rotate(-90 52.7 63.3)">1K</text>
<text x="67.5" y="60.4">C7</text>
<text x="67.7" y="62.9">0.1</text>
<text x="45" y="78.1">GND</text>
<text x="310.1" y="82">J4</text>
<text x="312.5" y="79.4">PWR_FLAG</text>
<text x="325.3" y="83.2">+3.3V</text>
<text x="340.5" y="79.4">C6</text>
<text x="309.7" y="84.5">BATT</text>
<text x="340.4" y="84.5">0.1</text>
<text x="340.5" y="87">C2</text>
<text x="302.8" y="95.9">GND</text>
<text x="340.4" y="92.1">0.1</text>
<text x="340.5" y="94.7">C8</text>
<text x="340.4" y="99.7">0.1</text>
<text x="80.1" y="104.8">PWR_FLAG</text>
<text x="91.9" y="104.8">+24V</text>
<text x="195.8" y="104.8">+3.3V</text>
<text x="292.3" y="103.5">C1</text>
<text x="292.5" y="106.1">0.1</text>
<text x="300.2" y="107.4">BOOT0</text>
<text x="300.2" y="102.3">NRST</text>
<text x="310.5" y="104.4" transform="rotate(-90 310.5 104.4)">VBAT</text>
<text x="313.1" y="103.3" transform="rotate(-90 313.1 103.3)">VDD</text>
<text x="315.6" y="103.3" transform="rotate(-90 315.6 103.3)">VDD</text>
<text x="318.1" y="103.3" transform="rotate(-90 318.1 103.3)">VDD</text>
<text x="320.7" y="104.6" transform="rotate(-90 320.7 104.6)">VDDA</text>
<text x="340.4" y="107.4">0.1</text>
<text x="340.5" y="102.3">C9</text>
<text x="300.2" y="112.4">PD0</text>
<text x="87" y="119.2" transform="rotate(-90 87 119.2)">R3</text>
<text x="89.5" y="119.1" transform="rotate(-90 89.5 119.1)">4.7K</text>
<text x="209.5" y="118.8">SWD</text>
<text x="209.7" y="116.2">J5</text>
<text x="286.3" y="117.5">GND</text>
<text x="300.2" y="115">PD1</text>
<text x="343.5" y="115">GND</text>
<text x="77.7" y="122.6">R4</text>
<text x="77.8" y="125.1">4.7K</text>
<text x="104.3" y="123.9">Q1</text>
<text x="121" y="123.9">C12</text>
<text x="275.1" y="125.1">32.768MHz</text>
<text x="282.1" y="122.6">Y1</text>
<text x="300.2" y="120.1">PC13</text>
<text x="300.2" y="122.6">PC14</text>
<text x="300.2" y="125.1">PC15</text>
<text x="104.7" y="126.4">IRF7416</text>
<text x="121" y="126.4">0.1</text>
<text x="196.2" y="130.2">GND</text>
<text x="300.2" y="130.2">PB0</text>
<text x="323.7" y="130.2">PA0</text>
<text x="346.9" y="127.7">+3.3V</text>
<text x="73.8" y="134">Q2</text>
<text x="74.2" y="136.6">S8050</text>
<text x="118.3" y="135.3">+3.3V</text>
<text x="300.2" y="132.8">PB1</text>
<text x="300.2" y="135.3">PB2</text>
<text x="300.2" y="137.8">PB3</text>
<text x="323.7" y="132.8">PA1</text>
<text x="323.7" y="135.3">PA2</text>
<text x="323.7" y="137.8">PA3</text>
<text x="358.4" y="136.6">BZ1</text>
<text x="55.2" y="143.4" transform="rotate(-90 55.2 143.4)">R6</text>
<text x="57.8" y="143.2" transform="rotate(-90 57.8 143.2)">4.7K</text>
<text x="300.2" y="140.4">PB4</text>
<text x="300.2" y="142.9">PB5</text>
<text x="323.7" y="140.4">PA4</text>
<text x="323.7" y="142.9">PA5</text>
<text x="358.5" y="139.1">Buzzer</text>
<text x="109.9" y="149.6" transform="rotate(-90 109.9 149.6)">R15</text>
<text x="112.4" y="149.5" transform="rotate(-90 112.4 149.5)">910K</text>
<text x="148.8" y="149.3">U3</text>
<text x="300.2" y="145.5">PB6</text>
<text x="300.2" y="148">PB7</text>
<text x="323.7" y="145.5">PA6</text>
<text x="323.7" y="148">PA7</text>
<text x="61.5" y="151.8">GND</text>
<text x="115.8" y="151.8">R1</text>
<text x="115.9" y="154.3">4.7K</text>
<text x="142.4" y="154.3">+</text>
<text x="145.4" y="154.8" transform="rotate(-90 145.4 154.8)">V+</text>
<text x="149.1" y="151.8">SGM8551</text>
<text x="197.1" y="153.1">+3.3V</text>
<text x="300.2" y="155.6">PB10</text>
<text x="300.2" y="150.5">PB8</text>
<text x="300.2" y="153.1">PB9</text>
<text x="322.7" y="155.6">PA10</text>
<text x="323.7" y="150.5">PA8</text>
<text x="323.7" y="153.1">PA9</text>
<text x="48.5" y="162">J2</text>
<text x="73.9" y="156.9">+3.3V</text>
<text x="104.3" y="159.1">D3</text>
<text x="104.8" y="161.6">1N5819</text>
<text x="300.2" y="158.2">PB11</text>
<text x="300.2" y="160.7">PB12</text>
<text x="322.7" y="158.2">PA11</text>
<text x="322.7" y="160.7">PA12</text>
<text x="45.9" y="164.5">IRON_IN</text>
<text x="130.9" y="167.4">GRN</text>
<text x="131" y="164.8">D1</text>
<text x="194.5" y="163.2">C5</text>
<text x="194.7" y="165.8">0.1</text>
<text x="300.2" y="163.2">PB13</text>
<text x="300.2" y="165.8">PB14</text>
<text x="322.7" y="163.2">PA13</text>
<text x="322.7" y="165.8">PA14</text>
<text x="70.5" y="169.9" transform="rotate(-90 70.5 169.9)">R17</text>
<text x="73" y="169.9" transform="rotate(-90 73 169.9)">4.7K</text>
<text x="76.8" y="169.9" transform="rotate(-90 76.8 169.9)">4.7K</text>
<text x="79.4" y="169.9" transform="rotate(-90 79.4 169.9)">R18</text>
<text x="82.8" y="173.4">R12</text>
<text x="99.6" y="170.9">GND</text>
<text x="142.8" y="170.9">GND</text>
<text x="188.5" y="173.4">GND</text>
<text x="201.6" y="172.1">U4</text>
<text x="211.5" y="168.6" transform="rotate(-90 211.5 168.6)">R13</text>
<text x="214" y="168.6" transform="rotate(-90 214 168.6)">4.7K</text>
<text x="220.3" y="168.6" transform="rotate(-90 220.3 168.6)">R11</text>
<text x="222.9" y="168.6" transform="rotate(-90 222.9 168.6)">4.7K</text>
<text x="300.2" y="168.3">PB15</text>
<text x="310.5" y="169.7" transform="rotate(-90 310.5 169.7)">VSS</text>
<text x="313.1" y="169.7" transform="rotate(-90 313.1 169.7)">VSS</text>
<text x="315.6" y="169.7" transform="rotate(-90 315.6 169.7)">VSS</text>
<text x="318.1" y="169.7" transform="rotate(-90 318.1 169.7)">VSSA</text>
<text x="319.7" y="173.4">U1</text>
<text x="322.7" y="168.3">PA15</text>
<text x="82.3" y="175.9">4.7K</text>
<text x="82.3" y="178.5">4.7K</text>
<text x="151.3" y="175.9">R5</text>
<text x="151.5" y="178.5">249K</text>
<text x="192.3" y="179.7">A0</text>
<text x="201.9" y="174.7">24LC08</text>
<text x="202.8" y="179.7">SDA</text>
<text x="320.2" y="175.9">STM32F103C8Tx</text>
<text x="82.8" y="181">R16</text>
<text x="192.3" y="182.3">A1</text>
<text x="192.3" y="184.8">A2</text>
<text x="200" y="180.8" transform="rotate(-90 200 180.8)">VCC</text>
<text x="203" y="182.3">SCL</text>
<text x="203.7" y="184.8">WP</text>
<text x="297.3" y="183.6">PWR_FLAG GND</text>
<text x="56.5" y="189.9">GND</text>
<text x="136.5" y="186.5" transform="rotate(-90 136.5 186.5)">R7</text>
<text x="139.1" y="186.5" transform="rotate(-90 139.1 186.5)">1K</text>
<text x="200" y="186.2" transform="rotate(-90 200 186.2)">GND</text>
<text x="136.5" y="196.3">GND</text>
<text x="197.4" y="198.8">GND</text>
<text x="383.8" y="201.3">H1</text>
<text x="384.3" y="203.9">MountingHole_Pad</text>
<text x="383.8" y="206.4">H2</text>
<text x="384.3" y="209">MountingHole_Pad</text>
<text x="101.8" y="211.5">+3.3V</text>
<text x="383.8" y="211.5">H3</text>
<text x="384.3" y="214">MountingHole_Pad</text>
<text x="48.5" y="221.7">+3.3V</text>
<text x="54.7" y="221.7">PWR_FLAG</text>
<text x="383.8" y="216.6">H4</text>
<text x="384.3" y="219.1">MountingHole_Pad</text>
<text x="97.2" y="227.1" transform="rotate(-90 97.2 227.1)">R10</text>
<text x="99.7" y="227" transform="rotate(-90 99.7 227)">4.7K</text>
<text x="102.2" y="227.1" transform="rotate(-90 102.2 227.1)">R19</text>
<text x="104.8" y="227" transform="rotate(-90 104.8 227)">4.7K</text>
<text x="107.3" y="227.1" transform="rotate(-90 107.3 227.1)">R20</text>
<text x="109.9" y="227" transform="rotate(-90 109.9 227)">4.7K</text>
<text x="372.7" y="226.7">GND</text>
<text x="48.9" y="233.5" transform="rotate(-90 48.9 233.5)">R2</text>
<text x="51.4" y="233.4" transform="rotate(-90 51.4 233.4)">6R8</text>
<text x="35.6" y="236.9">SSD1106</text>
<text x="38.2" y="234.4">U7</text>
<text x="83.2" y="236.9">ENCODER</text>
<text x="85.7" y="234.4">SW1</text>
<text x="38.7" y="244.5">GND</text>
<text x="38.9" y="242">VCC</text>
<text x="38.9" y="249.6">SDA</text>
<text x="39.1" y="247.1">SCL</text>
<text x="105.7" y="255.9">C10</text>
<text x="113.3" y="255.9">C11</text>
<text x="48.8" y="259.8">GND</text>
<text x="106" y="258.5">0.001</text>
<text x="113.6" y="258.5">0.001</text>
<text x="98.4" y="266.1">GND</text>
</g>
<g font-size="1.8" fill="#a90000">
<text x="93.5" y="41.7">3</text>
<text x="106.2" y="41.7">1</text>
<text x="117.6" y="41.7">3</text>
<text x="130.3" y="41.7">2</text>
<text x="40.8" y="51.9">2</text>
<text x="100.1" y="48.8" transform="rotate(-90 100.1 48.8)">2</text>
<text x="124.2" y="48.8" transform="rotate(-90 124.2 48.8)">1</text>
<text x="40.8" y="54.4">1</text>
<text x="304.5" y="86.3" transform="rotate(-90 304.5 86.3)">1</text>
<text x="307.1" y="86.3" transform="rotate(-90 307.1 86.3)">2</text>
<text x="298" y="101.4">7</text>
<text x="309.6" y="98.3" transform="rotate(-90 309.6 98.3)">1</text>
<text x="312.2" y="98.8" transform="rotate(-90 312.2 98.8)">24</text>
<text x="314.7" y="98.8" transform="rotate(-90 314.7 98.8)">36</text>
<text x="317.2" y="98.8" transform="rotate(-90 317.2 98.8)">48</text>
<text x="319.8" y="98.3" transform="rotate(-90 319.8 98.3)">9</text>
<text x="297.5" y="106.5">44</text>
<text x="203.3" y="112.8">1</text>
<text x="298" y="111.5">5</text>
<text x="203.3" y="115.4">2</text>
<text x="203.3" y="117.9">3</text>
<text x="298" y="119.2">2</text>
<text x="298" y="114.1">6</text>
<text x="94.8" y="124.2">4</text>
<text x="101.3" y="121.2" transform="rotate(-90 101.3 121.2)">3</text>
<text x="203.3" y="120.4">4</text>
<text x="298" y="121.7">3</text>
<text x="298" y="124.2">4</text>
<text x="72.6" y="131.3" transform="rotate(-90 72.6 131.3)">3</text>
<text x="101.3" y="128.8" transform="rotate(-90 101.3 128.8)">8</text>
<text x="297.5" y="129.3">18</text>
<text x="297.5" y="131.9">19</text>
<text x="327.9" y="129.3">10</text>
<text x="327.9" y="131.9">11</text>
<text x="65.5" y="136.2">2</text>
<text x="297.5" y="134.4">20</text>
<text x="297.5" y="136.9">39</text>
<text x="327.9" y="134.4">12</text>
<text x="327.9" y="136.9">13</text>
<text x="352.6" y="134.4">1</text>
<text x="72.6" y="139" transform="rotate(-90 72.6 139)">1</text>
<text x="297.5" y="139.5">40</text>
<text x="297.5" y="142">41</text>
<text x="327.9" y="139.5">14</text>
<text x="327.9" y="142">15</text>
<text x="352.6" y="139.5">2</text>
<text x="297.5" y="144.6">42</text>
<text x="297.5" y="147.1">43</text>
<text x="297.5" y="149.6">45</text>
<text x="327.9" y="144.6">16</text>
<text x="327.9" y="147.1">17</text>
<text x="327.9" y="149.6">29</text>
<text x="140.5" y="153.5">3</text>
<text x="144.5" y="151" transform="rotate(-90 144.5 151)">5</text>
<text x="153.2" y="156">1</text>
<text x="297.5" y="154.7">21</text>
<text x="297.5" y="152.2">46</text>
<text x="327.9" y="152.2">30</text>
<text x="327.9" y="154.7">31</text>
<text x="140.5" y="158.5">4</text>
<text x="297.5" y="157.3">22</text>
<text x="297.5" y="159.8">25</text>
<text x="327.9" y="157.3">32</text>
<text x="327.9" y="159.8">33</text>
<text x="52.2" y="167.4">5</text>
<text x="144.5" y="162.5" transform="rotate(-90 144.5 162.5)">2</text>
<text x="297.5" y="162.3">26</text>
<text x="297.5" y="164.9">27</text>
<text x="297.5" y="167.4">28</text>
<text x="327.9" y="162.3">34</text>
<text x="327.9" y="164.9">37</text>
<text x="327.9" y="167.4">38</text>
<text x="52.2" y="172.5">3</text>
<text x="52.2" y="170">4</text>
<text x="309.6" y="172.5" transform="rotate(-90 309.6 172.5)">23</text>
<text x="312.2" y="172.5" transform="rotate(-90 312.2 172.5)">35</text>
<text x="314.7" y="172.5" transform="rotate(-90 314.7 172.5)">47</text>
<text x="317.2" y="172" transform="rotate(-90 317.2 172)">8</text>
<text x="52.2" y="177.6">1</text>
<text x="52.2" y="175">2</text>
<text x="190" y="178.9">1</text>
<text x="199.1" y="175.8" transform="rotate(-90 199.1 175.8)">8</text>
<text x="207.8" y="178.9">5</text>
<text x="190" y="181.4">2</text>
<text x="190" y="183.9">3</text>
<text x="207.8" y="181.4">6</text>
<text x="207.8" y="183.9">7</text>
<text x="199.1" y="188.5" transform="rotate(-90 199.1 188.5)">4</text>
<text x="80.2" y="239.8">S1</text>
<text x="93.3" y="239.8">A</text>
<text x="45.2" y="241.1">1</text>
<text x="45.2" y="243.6">2</text>
<text x="80.2" y="244.9">S2</text>
<text x="93.3" y="244.9">B</text>
<text x="93.3" y="242.4">C</text>
<text x="45.2" y="246.2">3</text>
<text x="45.2" y="248.7">4</text>
<text x="87.4" y="250.3" transform="rotate(-90 87.4 250.3)">MP</text>
</g>
</svg>
